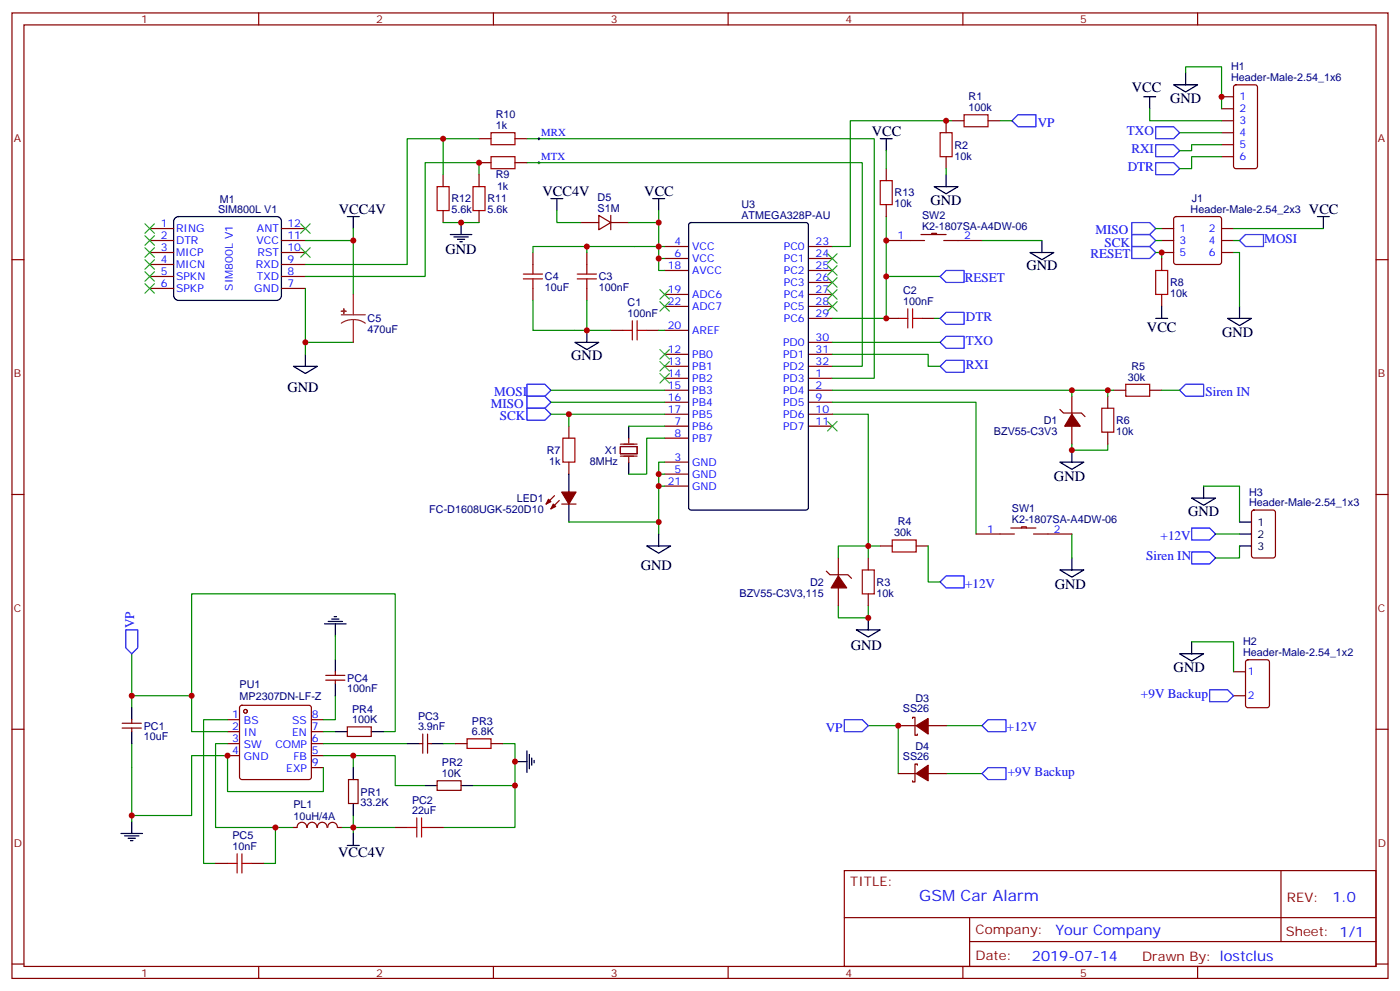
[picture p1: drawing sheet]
<svg xmlns="http://www.w3.org/2000/svg" width="412mm" height="292mm" viewBox="0 0 412 292" stroke-linecap="round" stroke-linejoin="round" font-family="sans-serif">
<g fill="none" stroke="#870000" stroke-width=".35">
<path d="M3.5 3.8h405.4v284.3h-405.4zM7.1 7.3h398.2v277.3h-398.2zM76.2 3.8v3.5M145.3 3.8v3.5M214.5 3.8v3.5M283.6 3.8v3.5M352.8 3.8v3.5M278.7 35.6v3.5M280.5 35.6h3.5M291 35.6h3.6M359.8 35.6h3.6M359.8 28.5h3.6"/>
<path d="M359.8 32h3.6M359.8 39.1h3.6M363.6 25.2l.5-.2h5.6l.7 .4v23.6l-.4 .6-5.9 .1-.7-.5v-23.5zM278.7 46.1v3.6M359.8 42.6h3.6M359.8 46.1h3.6M3.5 76.5h3.6M44.1 74.4h7.1M44.1 67.3h7.1M44.1 70.8h7.1M44.1 77.9h7.1M82.9 74.4h7.1"/>
<path d="M82.9 67.3h7.1M82.9 70.8h7.1M82.9 77.9h7.1M157 74.4v3.5M172.9 74.4v3.5M195.8 72.6h7M195.8 76.1h7M195.8 79.7h7M238.1 72.6h7.1M238.1 76.1h7.1M238.1 79.7h7.1M405.3 76.5h3.6"/>
<path d="M44.1 84.9h7.1M44.1 81.4h7.1M82.9 84.9h7.1M82.9 81.4h7.1M157 84.9v3.6M172.9 84.9v3.6M179.9 97.3h3.5M190.5 97.3h3.5M195.8 86.7h7M195.8 90.2h7M195.8 97.3h7M238.1 86.7h7.1"/>
<path d="M238.1 90.2h7.1M238.1 83.2h7.1M238.1 93.8h7.1M261.1 93.8h3.5M271.6 93.8h3.6M195.8 114.9h7M195.8 104.4h7M195.8 107.9h7M195.8 111.4h7M195.8 118.5h7M238.1 114.9h7.1M238.1 104.4h7.1"/>
<path d="M238.1 107.9h7.1M238.1 111.4h7.1M238.1 118.5h7.1M238.1 100.8h7.1M315.7 116.7v5.3M326.3 116.7v3.5M328.1 114.9h3.5M338.7 114.9h3.5M167.6 125.5v3.5M167.6 136.1v3.5M195.8 122h7M195.8 125.5h7"/>
<path d="M195.8 129h7M195.8 136.1h7M195.8 139.6h7M238.1 122h7.1M238.1 125.5h7.1M312.2 120.6l1.1 1h5.3l1 1.1M315.7 125.5v5.3M326.3 127.3v3.5M3.5 145.6h3.6M163.3 146l-2.4 2.4M164.7 147.4l-2.4 2.5M165.5 148.4h4.2"/>
<path d="M195.8 143.2h7M405.3 145.6h3.6M243.4 168.2l1.1 1.1h5.3l1 1M246.9 164.3v5.3M246.9 173.1v5.3M255.8 164.3v3.6M255.8 174.9v3.5M259.3 160.8h3.5M269.9 160.8h3.5M363.4 197.8h3.5M367.1 194.5l.5-.2h5.6l.7 .4v13l-.4 .7h-5.9l-.7-.4v-13zM3.5 214.8h3.6"/>
<path d="M363.4 204.9h3.5M405.3 214.8h3.6M264.6 227.8h5.3M270.2 225.4v-.4h-.7v5.3h-.7v-.4M273.4 227.8h5.3M248.7 256.4h156.6v28.2h-156.6zM377.3 256.4v20.9M248.7 270.2h156.5M285.6 277.3h119.6M285.6 270.2v14.2M3.5 283.9h3.6M76.2 284.6v3.5"/>
<path d="M145.3 284.6v3.5M214.5 284.6v3.5M283.6 284.6v3.5M352.8 284.6v3.5M405.3 283.9h3.6"/>
</g>
<g fill="none" stroke="#000" stroke-width=".35">
<path d="M336.9 28.5h3.5M338.7 28.5v3.5M345.7 25h7.1l-3.6 2.1zM349.2 21.4v3.6M162.3 58.5h3.5M164 58.5v3.5M275.2 55h7l-3.5 2.1zM278.7 51.4v3.6M51.5 64.4l1.1-.6h28.9a1.41 1.41 0 0 1 1.4 1.4v21.9a1.51 1.51 0 0 1-1.4 1.4h-28.9a1.51 1.51 0 0 1-1.4-1.4v-21.9zM102.3 63.8h3.5M104.1 63.8v3.5M203.1 65.8l.5-.3h33.8l.7 .5v83.5l-.4 .7h-34.1l-.7-.4-.1-83.5z"/>
<path d="M172.9 97.3v3.5M86.4 107.9h7.1l-3.5 2.1zM90 104.4v3.5M169.3 100.8h7.1l-3.5 2.1zM167.6 139.6v5.3M185.2 125.5v3.5M185.2 136.1v3.5M312.2 136.1h7.1l-3.6 2.1zM315.7 132.6v3.5M167.6 148.4v5.3M194 157.3v3.5M351 146.7h7.1l-3.6 2.1z"/>
<path d="M354.5 143.2v3.5M190.5 160.8h7.1l-3.6 2.1zM312.2 167.9h7.1l-3.6 2.1zM315.7 164.3v3.6M252.2 185.5h7.1l-3.5 2.1zM255.8 182v3.5M347.5 192.5h7l-3.5 2.2zM351 189v3.5"/>
</g>
<g fill="none" stroke="#a10000" stroke-width=".35">
<path d="M276.9 39.1h3.6v7h-3.6zM284 33.8h7v3.5h-7zM157 77.9v2.8M172.9 77.9v2.8M154.2 82.1h5.6M154.2 80.7h5.6M157 82.1v2.8M170 82.1h5.7M170 80.7h5.7M172.9 82.1v2.8M183.4 97.3h2.9M186.3 94.5v5.6"/>
<path d="M187.7 94.5v5.6M187.7 97.3h2.8M264.6 93.8h2.8M267.4 90.9v5.7M268.8 90.9v5.7M268.8 93.8h2.8M331.6 113.2h7.1v3.5h-7.1zM165.8 129h3.5v7.1h-3.5zM324.6 120.2h3.5v7.1h-3.5zM262.8 159h7.1v3.6h-7.1zM254 167.9h3.5v7h-3.5z"/>
</g>
<g fill="none" stroke="#00f" stroke-width=".35">
<path d="M298.1 35.6l1.8-1.8h5.3v3.5h-5.3zM340.4 37.3h5.3l1.8 1.8-1.8 1.8h-5.3zM340.4 42.6h5.3l1.8 1.8-1.8 1.7h-5.3zM340.4 47.9h5.3l1.8 1.8-1.8 1.7h-5.3zM278.7 92h5.3v3.5h-5.3l-1.8-1.7zM276.9 100.8l1.8-1.7h5.3v3.5h-5.3zM276.9 107.9l1.8-1.8h5.3v3.5h-5.3zM349.2 113.2h5.3v3.5h-5.3l-1.7-1.8zM351 155.5h5.3l1.8 1.8-1.8 1.7h-5.3zM351 162.6h5.3l1.8 1.7-1.8 1.8h-5.3zM248.7 211.9h5.3l1.8 1.8-1.8 1.8h-5.3zM291 211.9h5.3v3.6h-5.3l-1.7-1.8z"/>
<path d="M356.3 203.1h5.3l1.8 1.8-1.8 1.8h-5.3zM289.3 227.8l1.7-1.7h5.3v3.5h-5.3z"/>
</g>
<g fill="none" stroke="#008700" stroke-width=".35">
<path d="M280.5 35.6h-30v37h-5.3M294.6 35.6h3.5M338.7 32v3.6h21.1M349.2 21.4v-1.7h10.6v12.3M359.8 46.1h-8.8v3.6h-3.5M90 70.8h14.1v15.9M104.1 67.3v3.5M172.9 72.6h-15.9v1.8M194 72.6v3.5h1.8M194 76.1v3.6h1.8M195.8 72.6h-22.9v1.8M90 84.9v19.5"/>
<path d="M157 88.5v8.8h22.9M172.9 88.5v8.8M194 97.3h1.8M275.2 93.8h1.7M276.9 81.4h-15.8v12.4h-15.9M90 100.8h14.1M245.2 118.5h42.3v38.8M245.2 104.4h28.2v3.5h3.5M245.2 114.9h82.9M245.2 100.8h31.7M315.7 114.9v1.8M326.3 114.9v1.8"/>
<path d="M342.2 114.9h5.3M185.2 125.5h10.6M194 139.6h1.8M195.8 136.1h-1.8v21.2M195.8 129h-5.3v10.6h-5.3M245.2 122h10.6v38.8h3.5M315.7 130.8v1.8h10.6v-1.8M167.6 153.7h26.4M194 143.2h1.8M315.7 157.3v7M354.5 143.2h10.6v10.5M358.1 157.3h7"/>
<path d="M246.9 178.4v3.6h8.9v-3.6M246.9 164.3v-3.5h8.9v3.5M365.1 160.8v3.5h-7M351 189h12.4v8.8M255.8 213.7h8.8v14.1M278.7 227.8h10.6"/>
</g>
<g fill="none" stroke="#3c3" stroke-width=".35">
<path d="M42.7 65.9l2.8 2.8M42.7 69.4l2.8 2.8M42.7 73l2.8 2.8M42.7 76.5l2.8 2.8M45.5 65.9l-2.8 2.8M45.5 69.4l-2.8 2.8M45.5 73l-2.8 2.8M45.5 76.5l-2.8 2.8M88.5 73l2.9 2.8M88.5 65.9l2.9 2.8M91.4 73l-2.9 2.8M91.4 65.9l-2.9 2.8"/>
<path d="M243.8 74.7l2.8 2.8M243.8 78.2l2.8 2.9M246.6 74.7l-2.8 2.8M246.6 78.2l-2.8 2.9M42.7 80l2.8 2.8M42.7 83.5l2.8 2.9M45.5 80l-2.8 2.8M45.5 83.5l-2.8 2.9M194.4 85.3l2.8 2.8M194.4 88.8l2.8 2.9M197.2 85.3l-2.8 2.8M197.2 88.8l-2.8 2.9"/>
<path d="M243.8 81.8l2.8 2.8M243.8 85.3l2.8 2.8M243.8 88.8l2.8 2.9M246.6 81.8l-2.8 2.8M246.6 85.3l-2.8 2.8M246.6 88.8l-2.8 2.9M194.4 102.9l2.8 2.9M194.4 106.5l2.8 2.8M194.4 110l2.8 2.8M197.2 102.9l-2.8 2.9M197.2 106.5l-2.8 2.8M197.2 110l-2.8 2.8"/>
</g>
<g fill="#870000" stroke="#870000" stroke-width=".35">
<path d="M269.9 227.8l3.5-2.4v4.5z"/>
<path d="M246.9 169.6l2.5 3.5h-4.6z"/>
<path d="M315.7 122l2.5 3.5h-4.6z"/>
<path d="M165.5 144.9h4.2l-2.1 3.5z"/>
<path d="M163 148.4l.7 .8-1.4 .7z"/>
<path d="M161.6 147l.7 .7-1.4 .7z"/>
</g>
<path d="M182.7 131.5h5v2.1h-5zM182.7 130.8h5M182.7 134.3h5M185.2 129v1.5M185.2 134.7v1.4" fill="none" stroke="#870012" stroke-width=".35"/>
<path d="M100.5 92.7h7.1M104.1 94.1l1.8 .3 1.7 .8M104.1 94.1l-1.9 .3-1.7 .8M104.1 86.7v6M104.1 94.1v6.7" fill="none" stroke="#8c2424" stroke-width=".35"/>
<g fill="#8c2424" stroke="#8c2424" stroke-width=".35">
<path d="M100.5 91.7h1.5z"/>
<path d="M101.2 90.9l.1 1.5z"/>
</g>
<path d="M158.4 47.9h.7M158.7 47.6v.7" fill="none" stroke="#000" stroke-width=".29"/>
<circle cx="72.3" cy="209.5" r=".53" fill="#fff" stroke="#870000" stroke-width=".35"/>
<path d="M70.8 207.9l.5-.2h19.7l.5 .2 .2 .5v20.5l-.2 .5-.5 .2h-19.7l-.5-.2-.2-.5v-20.5z" fill="none" stroke="#870000" stroke-width=".35"/>
<circle cx="72.3" cy="209.5" r=".53" fill="#fff" stroke="#870000" stroke-width=".35"/>
<g fill="none" stroke="#870000" stroke-width=".35">
<path d="M130.5 51.4v3.6M141.1 47.9h3.5M141.1 40.9h3.5M141.1 51.4v3.6M151.7 47.9h3.5M151.7 40.9h3.5M261.1 49.7v3.5M130.5 62v3.5M141.1 62v3.5M171.1 65.5h5.3M176.4 63.4l3.5 2.1-3.5 2.2zM179.9 63.4v4.3"/>
<path d="M179.9 65.5h5.3M261.1 70.8h11.2M261.1 60.3v3.5M271.3 69.1h7.4M274.5 69.1v-.4h1.4v.4M278 70.8h11.3M342.2 67.3h3.5M342.2 70.8h3.5M342.2 74.4h3.5M342.2 76.1v3.6M346 64l.4-.2h12.7l.5 .2 .2 .5v12.7l-.2 .5-.5 .2h-12.7l-.5-.2-.2-.5v-12.7zM359.8 67.3h3.6"/>
<path d="M359.8 70.8h3.6M359.8 74.4h3.6M342.2 86.7v3.5M287.5 157.3h11.3M297.7 155.5h7.5M300.9 155.5v-.3h1.4v.3M304.4 157.3h11.3M368.9 150.4l.5-.2h5.6l.7 .4v13l-.5 .7h-5.8l-.7-.4v-13zM96 198.9h5.6M98.8 197.8v1.1M36 214.4h5.6M36 213h5.6"/>
<path d="M38.8 211.9v1.1M38.8 214.4v1.1M67 211.9h3.6M67 215.5h3.6M67 219h3.6M91.7 211.9h3.5M91.7 215.5h3.5M91.7 219h3.5M96 200.3h5.6M98.8 200.3v1.1M102.3 214.1h7.1v2.8h-7.1zM123.5 219h1"/>
<path d="M124.5 216.2v5.6M125.9 219h1.1M125.9 216.2v5.6M134.1 219h3.5M144.6 219h3.6M264.6 213.7h5.3M268.8 211.6v-.4h.7v5.3h.7v-.3M273.4 213.7h5.3M67 222.5h3.6M91.7 222.5h3.5M91.7 226.1h3.5M102.7 229.6h2.8v7h-2.8z"/>
<path d="M128.8 229.9h7v2.9h-7zM63.5 254.3h3.5M74.1 254.3h3.5M86.4 243.7h1.1M87.5 243.7a1.41 1.41 0 0 1 1.4-1.5 1.41 1.41 0 0 1 1.4 1.5M90.5 243.7a1.41 1.41 0 0 1 1.4-1.5 1.41 1.41 0 0 1 1.4 1.5M93.5 243.7a1.41 1.41 0 0 1 1.4-1.5 1.41 1.41 0 0 1 1.4 1.5M96.6 243.7a1.41 1.41 0 0 1 1.4-1.5 1.41 1.41 0 0 1 1.4 1.5M99.5 243.7h1M116.4 243.7h3.5M127 243.7h3.5"/>
</g>
<g fill="none" stroke="#000" stroke-width=".35">
<path d="M192.3 58.5h3.5M194 58.5v3.5M259.3 40.9h3.5M261.1 40.9v3.5M132.6 69.1h6.4M133.7 69.8h4.2M134.8 70.5h2.1M135.5 71.2h.7M135.8 65.5v3.6M303.4 74.4h7l-3.5 2.1zM306.9 70.8v3.6M388.1 63.8h3.5"/>
<path d="M389.8 63.8v3.5M340.4 93.8h3.6M342.2 90.2v3.6M361.6 93.8h7.1l-3.6 2.1zM365.1 90.2v3.6M365.1 153.7h3.6M365.1 157.3h3.6M365.1 160.8h3.6M95.6 183.7h6.4M96.7 183h4.2M97.7 182.3h2.1M98.4 181.6h.7"/>
<path d="M98.8 183.7v3.6M98.8 194.3v3.5M38.8 208.4v3.5M38.8 215.5v3.5M98.8 201.4v3.5M98.8 215.5h3.5M109.4 215.5h3.5M119.9 219h3.6M127 219h3.5M104.1 226.1v3.5M104.1 236.6v3.6M125.2 231.4h3.6"/>
<path d="M135.8 231.4h3.5M151.7 224.3h3.5M155.2 221.1v6.4M155.9 222.2v4.2M156.6 223.2v2.2M157.3 223.9v.7M35.6 245.5h6.4M36.7 246.2h4.2M37.7 246.9h2.2M38.5 247.6h.7M38.8 241.9v3.6M102.3 249h3.5"/>
<path d="M104.1 245.5v3.5"/>
</g>
<g fill="none" stroke="#008700" stroke-width=".35">
<path d="M347.5 39.1h12.3M130.5 40.9v10.5M141.1 51.4v-3.5h-15.9v33.5h-35.2M141.1 40.9h-21.2v37h-29.9M155.2 47.9h98.8v60h-8.8M155.2 40.9h102.3v70.5h-12.3M261.1 44.4v5.3M278.7 49.7v1.7M359.8 42.6h-8.8v1.8h-3.5M130.5 65.5h10.6M164 62v3.5h7.1M185.2 65.5h8.8v7.1"/>
<path d="M194 62v3.5M261.1 63.8v17.6M289.3 70.8h17.6M340.4 74.4h1.8v1.7M340.4 67.3h1.8M340.4 70.8h1.8M363.4 74.4h1.7v15.8M363.4 67.3h26.4M363.4 70.8h1.7M162.3 114.9h33.5M162.3 118.5h33.5M162.3 122h33.5"/>
<path d="M167.6 122v3.5M273.4 160.8v10.6h3.5M38.8 192.5v15.9M98.8 187.3v7M38.8 204.9h17.6v10.6h10.6M38.8 219v22.9M56.4 204.9v-30h60v40.6h-3.5M67 219h-3.5v24.7h22.9M67 211.9h-7v42.4h3.5M95.2 215.5h3.6M95.2 219h24.7M98.8 204.9v7h-3.6"/>
<path d="M130.5 219h3.6M148.2 219h3.5v12.4h-12.4M278.7 213.7h10.6M95.2 226.1v7h-28.2v-10.6h-10.6v17.7h-17.6M95.2 222.5h21.2v8.9h8.8M104.1 222.5v3.6M151.7 231.4v12.3h-21.2M81.1 243.7v10.6h-3.5M100.5 243.7h15.9M104.1 240.2v5.3"/>
</g>
<g fill="none" stroke="#a10000" stroke-width=".35">
<path d="M144.6 39.1h7.1v3.5h-7.1zM128.8 55h3.5v7h-3.5zM139.3 55h3.6v7h-3.6zM144.6 46.1h7.1v3.6h-7.1zM259.3 53.2h3.5v7.1h-3.5zM340.4 79.7h3.6v7h-3.6zM137.6 217.6h7v2.8h-7zM67 254.3h2.8M69.8 251.5v5.6M71.3 251.5v5.6M71.3 254.3h2.8M119.9 243.7h2.9"/>
<path d="M122.8 240.9v5.6M124.2 243.7h2.8M124.2 240.9v5.6"/>
</g>
<path d="M278.7 79.7h5.3v3.5h-5.3l-1.8-1.8zM333.4 65.5h5.3l1.7 1.8-1.7 1.8h-5.3zM333.4 69.1h5.3l1.7 1.7-1.7 1.8h-5.3zM333.4 72.6h5.3l1.7 1.8-1.7 1.7h-5.3zM365.1 70.8l1.8-1.7h5.3v3.5h-5.3zM155.2 113.2h5.3l1.8 1.7-1.8 1.8h-5.3zM155.2 116.7h5.3l1.8 1.8-1.8 1.7h-5.3zM155.2 120.2h5.3l1.8 1.8-1.8 1.8h-5.3zM278.7 169.6h5.3v3.5h-5.3l-1.8-1.7zM37 185.5h3.6v5.3l-1.8 1.7-1.8-1.7z" fill="none" stroke="#00f" stroke-width=".35"/>
<path d="M243.8 124.1l2.8 2.8M246.6 124.1l-2.8 2.8" fill="none" stroke="#3c3" stroke-width=".35"/>
<path d="M158.4 40.9h.7M158.7 40.5v.7" fill="none" stroke="#000" stroke-width=".29"/>
<path d="M269.9 213.7l3.5-2.1v4.6z" fill="#870000" stroke="#870000" stroke-width=".35"/>
<g fill="#c00">
<circle cx="167.6" cy="122" r=".88"/>
<circle cx="67" cy="222.5" r=".88"/>
<circle cx="56.4" cy="204.9" r=".88"/>
<circle cx="151.7" cy="231.4" r=".88"/>
<circle cx="151.7" cy="224.3" r=".88"/>
<circle cx="104.1" cy="222.5" r=".88"/>
<circle cx="104.1" cy="243.7" r=".88"/>
<circle cx="81.1" cy="243.7" r=".88"/>
<circle cx="38.8" cy="204.9" r=".88"/>
<circle cx="38.8" cy="240.2" r=".88"/>
<circle cx="359.8" cy="28.5" r=".88"/>
<circle cx="194" cy="153.7" r=".88"/>
<circle cx="172.9" cy="97.3" r=".88"/>
<circle cx="172.9" cy="72.6" r=".88"/>
<circle cx="278.7" cy="35.6" r=".88"/>
<circle cx="315.7" cy="114.9" r=".88"/>
<circle cx="264.6" cy="213.7" r=".88"/>
<circle cx="194" cy="139.6" r=".88"/>
<circle cx="255.8" cy="160.8" r=".88"/>
<circle cx="255.8" cy="182" r=".88"/>
<circle cx="90" cy="100.8" r=".88"/>
<circle cx="104.1" cy="70.8" r=".88"/>
<circle cx="194" cy="143.2" r=".88"/>
<circle cx="194" cy="72.6" r=".88"/>
<circle cx="326.3" cy="114.9" r=".88"/>
<circle cx="194" cy="76.1" r=".88"/>
<circle cx="315.7" cy="132.6" r=".88"/>
<circle cx="261.1" cy="93.8" r=".88"/>
<circle cx="342.2" cy="74.4" r=".88"/>
<circle cx="194" cy="65.5" r=".88"/>
<circle cx="261.1" cy="81.4" r=".88"/>
<circle cx="130.5" cy="40.9" r=".88"/>
<circle cx="135.8" cy="65.5" r=".88"/>
<circle cx="141.1" cy="47.9" r=".88"/>
<circle cx="261.1" cy="70.8" r=".88"/>
</g>
<text font-size="4.6" fill="#00f" x="270.8" y="265.4">GSM Car Alarm</text>
<g font-size="4.2">
<text x="333.4" y="27">VCC</text>
<text x="344.7" y="30.3">GND</text>
<text x="256.8" y="40.1">VCC</text>
<text x="159.8" y="57.8">VCC4V</text>
<text x="189.8" y="57.8">VCC</text>
<text x="99.8" y="63.1">VCC4V</text>
<text x="274.1" y="60.3">GND</text>
<text x="385.6" y="63.1">VCC</text>
<text x="131.2" y="74.7">GND</text>
<text x="302.3" y="79.7">GND</text>
<text x="337.9" y="97.7">VCC</text>
<text x="360" y="99.2">GND</text>
<text x="168.3" y="106.1">GND</text>
<text x="84.7" y="115.5">GND</text>
<text x="310.5" y="141.5">GND</text>
<text x="350" y="152">GND</text>
<text x="188.7" y="168">GND</text>
<text x="310.7" y="173.4">GND</text>
<text x="250.6" y="191.3">GND</text>
<text x="345.7" y="198">GND</text>
<text x="99.6" y="252.5">VCC4V</text>
</g>
<g font-size="4.2" fill="#00f">
<text x="392.5" y="265.7">1.0</text>
<text x="310.9" y="275.2">Your Company</text>
<text x="304" y="283">2019-07-14</text>
</g>
<g font-size="3.9" fill="#00f">
<text x="305.7" y="37.3">VP</text>
<text x="331.9" y="39.8">TXO</text>
<text x="333.3" y="45.1">RXI</text>
<text x="332.2" y="50.4">DTR</text>
<text x="322.7" y="68.9">MISO</text>
<text x="372.4" y="71.5">MOSI</text>
<text x="321.2" y="76">RESET</text>
<text x="325.4" y="72.6">SCK</text>
<text x="284.2" y="83">RESET</text>
<text x="284.5" y="94.5">DTR</text>
<text x="284.5" y="101.6">TXO</text>
<text x="284.5" y="108.6">RXI</text>
<text x="145.6" y="116.8">MOSI</text>
<text x="355.1" y="116.7">Siren IN</text>
<text x="144.6" y="120.1">MISO</text>
<text x="147.2" y="123.8">SCK</text>
<text x="341.9" y="158.9">+12V</text>
<text x="337.6" y="165">Siren IN</text>
<text x="284.3" y="173.1">+12V</text>
<text x="39.6" y="185" transform="rotate(-90 39.6 185)">VP</text>
<text x="336.1" y="205.6">+9V Backup</text>
<text x="243.3" y="215.5">VP</text>
<text x="296.6" y="215.4">+12V</text>
<text x="296.9" y="228.6">+9V Backup</text>
</g>
<g font-size="3.9" fill="#800">
<text x="250.5" y="261">TITLE:</text>
<text x="379.1" y="265.7">REV:</text>
<text x="287.4" y="275.2">Company:</text>
<text x="378.7" y="275.8">Sheet: 1/1</text>
<text x="287.4" y="282.9">Date:</text>
<text x="336.4" y="282.9">Drawn By: lostclus</text>
</g>
<g font-size="3.2" fill="#800">
<text x="41.6" y="6.8">1</text>
<text x="110.8" y="6.8">2</text>
<text x="179.9" y="6.8">3</text>
<text x="249.1" y="6.8">4</text>
<text x="318.2" y="6.8">5</text>
<text x="4.1" y="41.9">A</text>
<text x="405.9" y="41.9">A</text>
<text x="4.1" y="111.1">B</text>
<text x="405.9" y="111.1">B</text>
<text x="4.1" y="180.2">C</text>
<text x="405.9" y="180.2">C</text>
<text x="4.1" y="249.3">D</text>
<text x="405.9" y="249.3">D</text>
<text x="41.6" y="287.6">1</text>
<text x="110.8" y="287.6">2</text>
<text x="179.9" y="287.6">3</text>
<text x="249.1" y="287.6">4</text>
<text x="318.2" y="287.6">5</text>
</g>
<g font-size="3.2" fill="#000080">
<text x="362.7" y="23.9">Header-Male-2.54_1x6</text>
<text x="362.7" y="20.7">H1</text>
<text x="285.3" y="29.5">R1</text>
<text x="146.1" y="34.8">R10</text>
<text x="285.3" y="32.7">100k</text>
<text x="146.1" y="38">1k</text>
<text x="281.2" y="47">10k</text>
<text x="281.2" y="43.7">R2</text>
<text x="146.1" y="52.5">R9</text>
<text x="64.7" y="59.8">M1</text>
<text x="133" y="59.6">R12</text>
<text x="143.6" y="59.6">R11</text>
<text x="146.4" y="56.1">1k</text>
<text x="176" y="59.2">D5</text>
<text x="263.5" y="57.9">R13</text>
<text x="351.1" y="59.5">J1</text>
<text x="64.2" y="62.7">SIM800L V1</text>
<text x="133" y="62.8">5.6k</text>
<text x="143.6" y="62.8">5.6k</text>
<text x="176" y="62.4">S1M</text>
<text x="218.4" y="64.5">ATMEGA328P-AU</text>
<text x="218.4" y="61.3">U3</text>
<text x="263.5" y="61.1">10k</text>
<text x="271.6" y="64.5">SW2</text>
<text x="350.7" y="62.7">Header-Male-2.54_2x3</text>
<text x="271.6" y="67.7">K2-1807SA-A4DW-06</text>
<text x="160.5" y="82.5">C4</text>
<text x="176.4" y="82.5">C3</text>
<text x="160.5" y="85.7">10uF</text>
<text x="176.4" y="85.7">100nF</text>
<text x="266" y="89.9">100nF</text>
<text x="266" y="86.7">C2</text>
<text x="344.7" y="87.5">10k</text>
<text x="344.7" y="84.3">R8</text>
<text x="108.3" y="94.9">C5</text>
<text x="184.9" y="93.4">100nF</text>
<text x="184.9" y="90.2">C1</text>
<text x="108.3" y="98.1">470uF</text>
<text x="332.2" y="112.1">30k</text>
<text x="333.3" y="108.9">R5</text>
<text x="307.4" y="124.9">D1</text>
<text x="328.8" y="124.9">R6</text>
<text x="292.8" y="128.1">BZV55-C3V3</text>
<text x="328.8" y="128.1">10k</text>
<text x="161" y="133.7">R7</text>
<text x="161.7" y="136.9">1k</text>
<text x="173.7" y="136.9">8MHz</text>
<text x="178.1" y="133.7">X1</text>
<text x="152.2" y="147.8">LED1</text>
<text x="368" y="149.2">Header-Male-2.54_1x3</text>
<text x="368" y="146">H3</text>
<text x="126.5" y="151">FC-D1608UGK-520D10</text>
<text x="264.5" y="154.7">R4</text>
<text x="298.1" y="154.1">K2-1807SA-A4DW-06</text>
<text x="298.1" y="150.9">SW1</text>
<text x="263.4" y="158">30k</text>
<text x="238.7" y="172.5">D2</text>
<text x="258.2" y="172.5">R3</text>
<text x="217.8" y="175.7">BZV55-C3V3,115</text>
<text x="258.2" y="175.7">10k</text>
<text x="366.2" y="190">H2</text>
<text x="366.2" y="193.3">Header-Male-2.54_1x2</text>
<text x="70.6" y="202.6">PU1</text>
<text x="102.3" y="203.9">100nF</text>
<text x="102.3" y="200.7">PC4</text>
<text x="70.6" y="206.1">MP2307DN-LF-Z</text>
<text x="103.7" y="209.9">PR4</text>
<text x="266" y="209.8">SS26</text>
<text x="269.7" y="206.6">D3</text>
<text x="42.3" y="214.9">PC1</text>
<text x="103.7" y="213">100K</text>
<text x="123.1" y="215.1">3.9nF</text>
<text x="123.1" y="211.9">PC3</text>
<text x="139" y="213.4">PR3</text>
<text x="42.3" y="218">10uF</text>
<text x="139" y="216.5">6.8K</text>
<text x="269.7" y="220.7">D4</text>
<text x="130.2" y="225.7">PR2</text>
<text x="266" y="223.9">SS26</text>
<text x="130.2" y="228.9">10K</text>
<text x="86.4" y="237.9">PL1</text>
<text x="106.2" y="237.4">33.2K</text>
<text x="106.2" y="234.3">PR1</text>
<text x="121.4" y="239.8">22uF</text>
<text x="121.4" y="236.7">PC2</text>
<text x="86.4" y="241.4">10uH/4A</text>
<text x="68.4" y="250.4">10nF</text>
<text x="68.5" y="247.2">PC5</text>
</g>
<g font-size="3.2" fill="#00f">
<text x="365.1" y="29.6">1</text>
<text x="365.1" y="33.1">2</text>
<text x="159.5" y="40">MRX</text>
<text x="365.1" y="36.6">3</text>
<text x="365.1" y="40.1">4</text>
<text x="159.5" y="47">MTX</text>
<text x="365.1" y="43.7">5</text>
<text x="365.1" y="47.2">6</text>
<text x="47.4" y="70.5">2</text>
<text x="47.4" y="67">1</text>
<text x="51.9" y="71.9">DTR</text>
<text x="51.9" y="68.4">RING</text>
<text x="75.6" y="71.9">VCC</text>
<text x="75.7" y="68.4">ANT</text>
<text x="84.7" y="67">12</text>
<text x="84.7" y="70.5">11</text>
<text x="264.3" y="70.5">1</text>
<text x="284" y="70.5">2</text>
<text x="347.5" y="68.4">1</text>
<text x="347.5" y="71.9">3</text>
<text x="356.1" y="68.4">2</text>
<text x="356.1" y="71.9">4</text>
<text x="47.4" y="77.5">4</text>
<text x="47.4" y="74">3</text>
<text x="51.9" y="75.4">MICP</text>
<text x="75.9" y="75.4">RST</text>
<text x="84.7" y="74">10</text>
<text x="84.7" y="77.5">9</text>
<text x="198.7" y="72.2">4</text>
<text x="198.7" y="75.8">6</text>
<text x="203.9" y="73.7">VCC</text>
<text x="203.9" y="77.2">VCC</text>
<text x="230.9" y="73.7">PC0</text>
<text x="230.9" y="77.2">PC1</text>
<text x="240.2" y="72.2">23</text>
<text x="240.2" y="75.8">24</text>
<text x="347.5" y="75.4">5</text>
<text x="356.1" y="75.4">6</text>
<text x="47.4" y="81.1">5</text>
<text x="51.9" y="82.5">SPKN</text>
<text x="51.9" y="79">MICN</text>
<text x="75.4" y="79">RXD</text>
<text x="75.6" y="82.5">TXD</text>
<text x="84.7" y="81.1">8</text>
<text x="196.7" y="79.3">18</text>
<text x="203.9" y="80.7">AVCC</text>
<text x="230.9" y="80.7">PC2</text>
<text x="240.2" y="79.3">25</text>
<text x="240.2" y="82.8">26</text>
<text x="47.4" y="84.6">6</text>
<text x="51.9" y="86">SPKP</text>
<text x="68.6" y="85.6" transform="rotate(-90 68.6 85.6)">SIM800L V1</text>
<text x="74.9" y="86">GND</text>
<text x="84.7" y="84.6">7</text>
<text x="196.7" y="86.4">19</text>
<text x="196.7" y="89.9">22</text>
<text x="203.9" y="87.8">ADC6</text>
<text x="230.9" y="84.2">PC3</text>
<text x="230.9" y="87.8">PC4</text>
<text x="240.2" y="86.4">27</text>
<text x="240.2" y="89.9">28</text>
<text x="203.9" y="91.3">ADC7</text>
<text x="230.9" y="91.3">PC5</text>
<text x="230.9" y="94.8">PC6</text>
<text x="240.2" y="93.4">29</text>
<text x="196.7" y="96.9">20</text>
<text x="203.9" y="98.4">AREF</text>
<text x="230.7" y="101.9">PD0</text>
<text x="240.2" y="100.5">30</text>
<text x="196.7" y="104">12</text>
<text x="196.7" y="107.5">13</text>
<text x="203.9" y="105.4">PB0</text>
<text x="230.7" y="105.4">PD1</text>
<text x="240.2" y="104">31</text>
<text x="240.2" y="107.5">32</text>
<text x="196.7" y="111.1">14</text>
<text x="203.9" y="108.9">PB1</text>
<text x="203.9" y="112.5">PB2</text>
<text x="230.7" y="108.9">PD2</text>
<text x="230.7" y="112.5">PD3</text>
<text x="240.2" y="111.1">1</text>
<text x="196.7" y="114.6">15</text>
<text x="196.7" y="118.1">16</text>
<text x="203.9" y="116">PB3</text>
<text x="203.9" y="119.5">PB4</text>
<text x="230.7" y="116">PD4</text>
<text x="230.7" y="119.5">PD5</text>
<text x="240.2" y="114.6">2</text>
<text x="240.2" y="118.1">9</text>
<text x="196.7" y="121.6">17</text>
<text x="198.7" y="125.2">7</text>
<text x="203.9" y="123">PB5</text>
<text x="230.7" y="123">PD6</text>
<text x="240.2" y="121.6">10</text>
<text x="240.2" y="125.2">11</text>
<text x="198.7" y="128.7">8</text>
<text x="203.9" y="126.6">PB6</text>
<text x="203.9" y="130.1">PB7</text>
<text x="230.7" y="126.6">PD7</text>
<text x="198.7" y="135.7">3</text>
<text x="203.9" y="137.2">GND</text>
<text x="196.7" y="142.8">21</text>
<text x="198.7" y="139.3">5</text>
<text x="203.9" y="140.7">GND</text>
<text x="203.9" y="144.2">GND</text>
<text x="290.8" y="156.9">1</text>
<text x="310.4" y="156.9">2</text>
<text x="367.6" y="198.9">1</text>
<text x="367.6" y="206">2</text>
<text x="68.4" y="211.6">1</text>
<text x="68.4" y="215.1">2</text>
<text x="71.9" y="213.4">BS</text>
<text x="86.1" y="213.4">SS</text>
<text x="91.9" y="215.1">7</text>
<text x="91.9" y="211.6">8</text>
<text x="68.4" y="218.7">3</text>
<text x="71.9" y="216.9">IN</text>
<text x="71.9" y="220.4">SW</text>
<text x="81.1" y="220.4">COMP</text>
<text x="86" y="216.9">EN</text>
<text x="91.9" y="218.7">6</text>
<text x="68.4" y="222.2">4</text>
<text x="71.9" y="223.9">GND</text>
<text x="84.3" y="227.5">EXP</text>
<text x="86.4" y="223.9">FB</text>
<text x="91.9" y="222.2">5</text>
<text x="91.9" y="225.7">9</text>
</g>
<g font-size="3.2">
<text x="370.4" y="154.8">1</text>
<text x="370.4" y="161.9">3</text>
<text x="370.4" y="158.3">2</text>
</g>
</svg>
